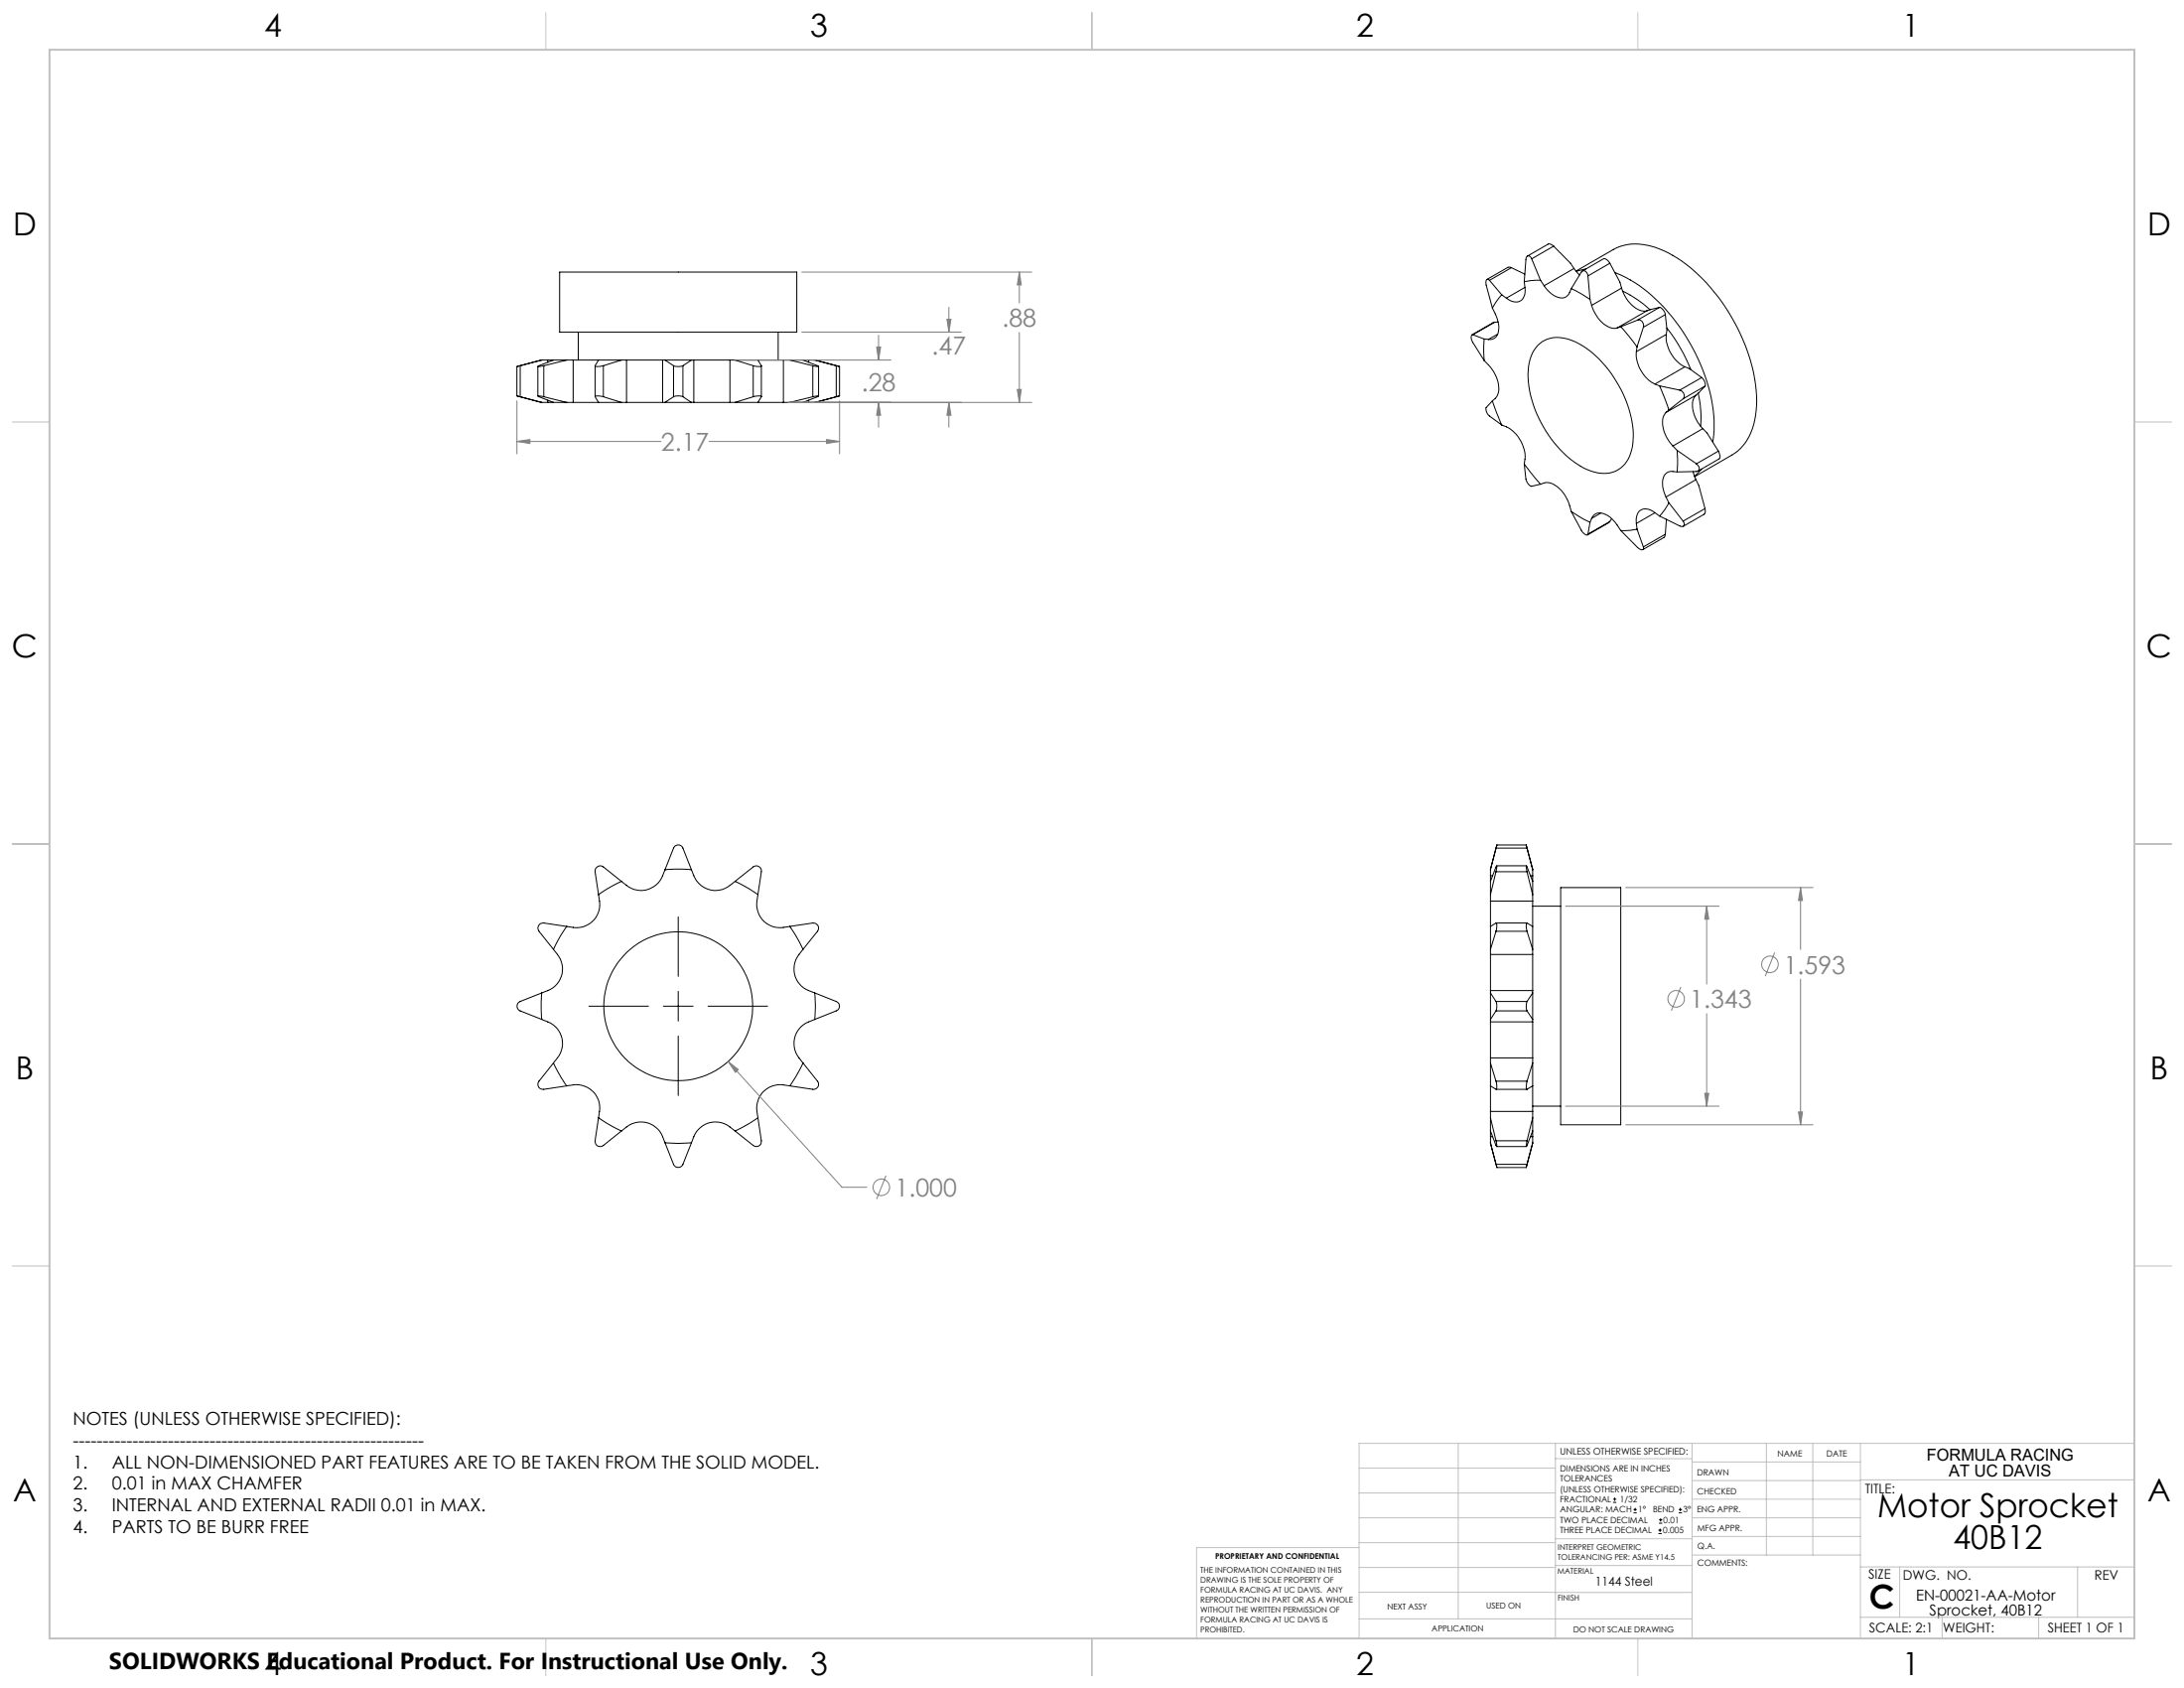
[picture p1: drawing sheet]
<svg xmlns="http://www.w3.org/2000/svg" width="559mm" height="432mm" viewBox="0 0 559 432" stroke-linecap="round" stroke-linejoin="round" font-family="sans-serif">
<g fill="none" stroke="#000" stroke-width=".25">
<path d="M143.2 69.6h60.7v15.3h-60.7zM381.1 71.7l-.5-.3a1.19 1.19 0 0 0-.3 1.5l1.5 5.9M381.1 71.7l3.1 3.7M381.8 78.8a8.7 8.7 0 0 1 1.5 6.5l-.5 .8-.6 .5-1.4 .2M384.2 75.4l-1.3 1.6-1.1 1.8M384.2 75.4l1.2 .9M386.7 68.5l-.9-.1-5.3 3.1M386.7 68.5l-5.6 3.2M386.7 68.5l3.4 1.6M390 72.1l.2 1.4M390.2 73.5a3.1 3.1 0 0 1-1.8 3.7l-1.4-.1-1.6-.8M390.2 73.5l-4.8 2.8"/>
<path d="M391.9 66.2a.82 .82 0 0 0-1.2-.6l-.3 .7-.4 5.8M391.9 66.2l2.3 5.5M394.2 71.7l-2.7 .1-1.5 .3M394.2 71.7l.9 1.4M395.1 73.1a5.7 5.7 0 0 0 4.9 3.1l.8-.3a3.4 3.4 0 0 0 1.2-2.1M397.5 63l-.7-.5-.6-.1-5.4 3.1M397.5 63l-5.6 3.2M397.5 63l4.3 4.3 .9 1.4M402 73.8l4.8 2.8M402.7 68.7l1.4 1.6M402.7 68.7l-7.6 4.4M403.2 69.4l9.6-5.6a13.4 13.4 0 0 1 11.8-.1 38.8 38.8 0 0 1 16.9 14.9 44.4 44.4 0 0 1 7.9 25.2 15.3 15.3 0 0 1-5.5 12.1l-10.3 6"/>
<path d="M405.8 68.8l-2.5 .7M406.3 70.6a1.04 1.04 0 0 0-.5-1.1 1.04 1.04 0 0 0-1.2 .1l-2.6 4.2M406.3 70.6l.5 6M406.8 76.6l.4 1.5M407.2 78.1a7.9 7.9 0 0 0 5.7 5.9l.9-.1M411.9 67.3l-.8-.9-.7-.2-5.5 3.1M411.9 67.3l-5.6 3.3M411.9 67.3l2.6 4.9 .4 1.5M413.2 69.7a37.2 37.2 0 0 1 16.6 13.9 45.6 45.6 0 0 1 8.8 26.5l-.4 3M414.9 73.7a8.4 8.4 0 0 0 5.2 5.8h1.3M414.9 73.7l-7.7 4.4M415.2 74.5l4 2.3 3 2.4"/>
<path d="M421.4 79.5l-7.6 4.4M424.6 78.6a2.27 2.27 0 0 1 1.5 1.9M424.6 78.6l-5.6 3.3M424.6 78.6l-3.2 .9M132.3 93.8v7.5M133.1 93.6l-.8 .2M133.1 93.6v7.9M137.6 93.7v7.6M138.6 92.1l-6.3 1.7M138.6 92.1h1.6M138.6 92.1l-5.5 1.5M139.1 93.6v7.9"/>
<path d="M140.2 92.1h1.4M140.2 92.1v.6M145 92.1h-3.4l-4 1.6 1.5-.1M145 92.1h1.6M145 92.1l-5.9 1.5M146.6 92.1h6.5M146.6 92.1v10.8M148 84.9v7.2M152.3 93.6v7.9M153.1 92.1h5.9M153.1 92.1l-.8 1.5a2.65 2.65 0 0 0 2.1 0M154.4 93.6v7.9"/>
<path d="M159 92.1h1.3M159 92.1l-4.6 1.5M160.3 92.1h9.2M160.3 92.1v10.8M169.5 92.1v10.8M169.5 92.1h.6M170.1 92.1h6.8M170.1 92.1l2.2 1.5M172.3 93.6l1 .2 1.4-.2M172.3 93.6v7.9M174.7 93.6v7.9M176.9 92.1l-2.2 1.5"/>
<path d="M176.9 92.1h.6M177.5 92.1h9.3M177.5 92.1v10.8M186.8 92.1h1.3M186.8 92.1v10.8M188.1 92.1h5.8M188.1 92.1l4.6 1.5M192.7 93.6v7.9M193.9 92.1l.9 1.6-.8 .1-1.3-.2M193.9 92.1h6.5M194.8 93.6v7.9M199.1 84.9v7.2"/>
<path d="M200.4 92.1h1.7M200.4 92.1v10.8M202.1 92.1h3.4M202.1 92.1l5.9 1.5M205.5 92.1l3.9 1.6-1.4-.1M205.5 92.1h1.4M206.9 92.1h1.6M206.9 92.1v.6M208 93.6v7.9M208.5 92.1l6.3 1.7v7.5l-6.3 1.6M208.5 92.1l5.5 1.5M209.4 93.7v7.6"/>
<path d="M214 93.6l.8 .2M214 93.6v7.9M376.8 85.6l-.3 .2-.1 .2 .2 1.2 3.1 5M376.8 85.6l2.9 1.1M379.7 92.2a9 9 0 0 1 3.6 8.5 3.5 3.5 0 0 1-1.5 1.9M379.7 86.7v5.5M379.7 86.7l1.1 .1M382.5 82.4l-5.9 3.3M382.5 82.4l-5.7 3.2M383.2 85.5l-2.4 1.3M383.3 82.4h-.8M393.4 88.4a7.6 7.6 0 0 1 8.8-1.3 26.6 26.6 0 0 1 13.3 14 21.3 21.3 0 0 1 1.7 14.8 7.1 7.1 0 0 1-9.2 4.9 22.5 22.5 0 0 1-11.8-9.6 27.1 27.1 0 0 1-5.1-17.5l.4-1.8 .6-1.6z"/>
<path d="M414.7 83.6l4.2 5.1M414.7 83.6l-.9 .3M418.7 90a8.9 8.9 0 0 0 4.7 8.2M418.9 88.7l-.2 1.3M419 81.9a1.34 1.34 0 0 1 1.5 1.8M419 81.9l-4.3 1.7M420.5 83.7l-1.6 5M423.4 98.2l1.2 .5M424.6 98.7l2.4 6.2M424.6 98.7l5.2 1.1M426.1 80.5l-5.6 3.2M426.1 80.5l.4 3.8-.2 1.2"/>
<path d="M426.3 85.5a8.9 8.9 0 0 0 4.8 8.3M426.3 85.5l-7.6 4.5M426.5 83.9a44.4 44.4 0 0 1 6.1 10.7M429.8 99.8a1.43 1.43 0 0 1 .8 2.2M431.1 93.8l-7.7 4.4M431.1 93.8l1.2 .5 3.1 2.3M435.4 96.6a2.15 2.15 0 0 1 .8 2.2M435.4 96.6l-5.6 3.2M436.2 98.8l-5.6 3.2M436.2 98.8l-2.3 2.3M132.3 101.3l6.3 1.6M132.3 101.3l.8 .2"/>
<path d="M133.1 101.5l5.5 1.4M138.6 102.9h1.6M139.1 101.5l-1.5-.2 4 1.6h3.4M139.1 101.5l5.9 1.4M140.2 102.9h1.4M140.2 102.4v.5M145 102.9h1.6M146.6 102.9h6.5M152.3 101.5a2.08 2.08 0 0 1 2.1 0M152.3 101.5l.8 1.4M153.1 102.9h5.9M154.4 101.5l4.6 1.4"/>
<path d="M159 102.9h1.3M160.3 102.9h9.2M169.5 102.9h.6M170.1 102.9h6.8M172.3 101.5a3.4 3.4 0 0 1 2.4 0M172.3 101.5l-2.2 1.4M174.7 101.5l2.2 1.4M176.9 102.9h.6M177.5 102.9h9.3M186.8 102.9h1.3M188.1 102.9h5.8M192.7 101.5a2.55 2.55 0 0 1 2.1 0"/>
<path d="M192.7 101.5l-4.6 1.4M193.9 102.9h6.5M194.8 101.5l-.9 1.4M200.4 102.9h1.7M202.1 102.9h3.4M205.5 102.9h1.4M206.9 102.9h1.6M206.9 102.4v.5M208 101.5l1.4-.2-3.9 1.6M208 101.5l-5.9 1.4M214 101.5l-5.5 1.4M214.8 101.3l-.8 .2"/>
<path d="M381.8 102.6l2.4 6.1M381.8 102.6l-1.5 1.6a2.34 2.34 0 0 0 .8 2.2l3.1 2.3M384.2 108.7a8.8 8.8 0 0 1 5.8 10M390 118.7l4.2 5.2M390 118.7l.4 3.9a2.21 2.21 0 0 0 1.5 1.8l2.3-.5M426.3 105.5a5.1 5.1 0 0 0-.3 5.6l1.1 1.9 .9 1.1M427 104.9l-.7 .6M428 114.1l1.1 1.1M429.1 115.2v5.5M429.1 115.2l5 3.4M430.6 102l-3.6 2.9M433.9 101.1a5.1 5.1 0 0 0-.2 5.5l.6 1.4 1.4 1.6"/>
<path d="M433.9 101.1l-7.6 4.4M434.1 118.6a1.04 1.04 0 0 1 .7 1 1.04 1.04 0 0 1-.7 1l-5 .1M434.5 100.6a27.6 27.6 0 0 1 .6 8.4M435.4 120l-1.9 1.8M435.7 109.6l-7.7 4.5M435.7 109.6l1.1 1.2 2.9 4.6M439.7 115.4l.3 .8a.99 .99 0 0 1-.1 1.2l-5.5 3.1M439.7 115.4l-5.6 3.2M394.2 123.9a4.3 4.3 0 0 1 5.3 1.6l1.6 2.5 .9 2.8M402 130.8l3 1.9 1.8 .9M402 130.8l2.8 5.2 .9 .8h.5l.1-.2M406.8 133.6l-.5 3"/>
<path d="M407.2 132.6a2.35 2.35 0 0 1 3.6-1l1.1 .7 1 .9 1.8 2.5M407.2 132.6l-.4 1M409.6 131.2l-2.4 1.4M411.6 133.7l-5.4 3.1M411.9 133.4l-.3 .3M411.9 133.4l-5.6 3.2M412.4 132.7l-.5 .7M414.7 135.7l4.6 4.6a.78 .78 0 0 0 1.2 .2v-.6M418.7 133.9l.2 1.5M418.9 135.4l-1.6 .2-2.6 .1M418.9 135.4l1.6 4.5M423.4 131.2a3.1 3.1 0 0 0-4.1-.4l-.6 1.4v1.7"/>
<path d="M423.4 131.2l1.2 .8M423.4 131.2l-4.7 2.7M424.6 132l5.2 2.5a.77 .77 0 0 0 1.1-.1v-.7l-.3-.4M426.1 136.7l-.4 .8-5.3 3.1M426.1 136.7l-5.6 3.2M426.3 127.1l.7 1.5M426.4 132.9l-.3 3.8M427 128.6l-1.1 1.9-1.3 1.5M427 128.6l3.6 4.7M429.1 120.7a2.7 2.7 0 0 0-3.3 1 6.4 6.4 0 0 0 .5 5.4M433.2 120.7l.7 2M433.9 122.7l-7.6 4.4"/>
<path d="M433.9 122.7l.8 1.5 1.5 5.9M436 131.6l-5.3 3M436.2 130.1l.1 .9-.3 .5M436.2 130.1l-5.6 3.2M382.8 217l.2-.9h7.5l.2 .9M382.8 217l-1.4 5.5M382.8 217h7.9M383 216.1l-1.6 6.4M390.5 216.1l1.6 6.4M390.7 217l1.4 5.5M145 237l-1.4 2.1-2 3.8M153.1 228.8a6.5 6.5 0 0 1-1.7 7l-1.2 .8a5.5 5.5 0 0 1-3.6 .6l-7.5-1.1a1.33 1.33 0 0 0-1.3 .7 1.33 1.33 0 0 0 .1 1.4l3.7 4.7"/>
<path d="M159 225.5l-3.7 1.9-2.2 1.4M159 225.5a6.5 6.5 0 0 0 7.6 1.7l.6-.4a5.7 5.7 0 0 0 2.3-2.8l2.8-7a1.28 1.28 0 0 1 1.2-.9 1.28 1.28 0 0 1 1.2 .9l2.8 7a5.9 5.9 0 0 0 9.3 2.5l1.3-1M159 225.5l-4.6-3.7a1.34 1.34 0 0 0-1.5-.1 1.34 1.34 0 0 0-.6 1.3l.8 5.8M170.1 222.5l2.6-.2 4.2 .2M173.5 234.5v15.3M188.1 225.5l3.7 1.9 2.1 1.4M188.1 225.5l4.6-3.7a1.3 1.3 0 0 1 1.5-.1 1.3 1.3 0 0 1 .6 1.3l-1.1 7.5a5.9 5.9 0 0 0 6.7 6.7l7.6-1.1a1.32 1.32 0 0 1 1.3 .7 1.32 1.32 0 0 1-.1 1.4l-3.7 4.7M202.1 237l1.4 2.1 2 3.8M381.4 237l1.4-.9a2.08 2.08 0 0 1 0 2.1M381.4 237v5.9M381.4 230.5v6.5M381.4 225.5v3.3"/>
<path d="M381.4 224v1.5M381.4 222.5v1.5M381.4 228.8v1.7M381.4 230.5h10.7M381.4 224h.5M382.8 223l.1-1.5-1.5 4M382.8 238.2h7.9M382.8 238.2l-1.4 4.7M382.8 223l-1.4 5.8M382.8 223h7.9M382.8 236.1h7.9M382.9 221.5h7.7"/>
<path d="M390.7 223l-.1-1.5 1.5 4M390.7 238.2l1.4 4.7M390.7 223l1.4 5.8M391.6 224h.5M392.1 237l-1.4-.9a2.65 2.65 0 0 0 0 2.1M392.1 237v5.9M392.1 230.5v6.5M392.1 225.5v3.3M392.1 224v1.5M392.1 231.8h7.2M392.1 222.5v1.5M392.1 228.8v1.7"/>
<path d="M399.3 227h15.4v60.7h-15.4zM138.6 254l-.1 2.5 .1 4.3M138.6 254l-5.5 2.2a1.28 1.28 0 0 0-.8 1.2 1.28 1.28 0 0 0 .8 1.2l5.5 2.2M141.6 242.9a6.5 6.5 0 0 1 1.4 8.2l-.4 .6a7.2 7.2 0 0 1-4 2.3M150.7 257.4h15.2M169.7 257.4h7.6M173.5 253.6v7.6M181.2 257.4h15.2M205.5 242.9a6.5 6.5 0 0 0-1.4 8.2l.4 .6a6.8 6.8 0 0 0 4 2.3M208.5 254l.1 3.4-.1 3.4M208.5 254l5.5 2.2a1.28 1.28 0 0 1 .8 1.2 1.28 1.28 0 0 1-.8 1.2l-5.5 2.2M381.4 254v6.8"/>
<path d="M381.4 244.2v9.2M381.4 254l1.4 2.2M381.4 242.9v1.3M381.4 253.4v.6M381.4 253.4h10.7M381.4 244.2h10.7M382.8 256.2a3.4 3.4 0 0 1 0 2.4M382.8 258.6l-1.4 2.2M382.8 258.6h7.9M382.8 256.2h7.9M390.7 256.2l-.2 1.4 .2 1M390.7 258.6l1.4 2.2"/>
<path d="M392.1 254v6.8M392.1 244.2v9.2M392.1 254l-1.4 2.2M392.1 242.9v1.3M392.1 253.4v.6M138.6 260.8a6.7 6.7 0 0 1 5.2 4.9 6.8 6.8 0 0 1-2.2 6.2M141.6 271.9l-3.7 4.7a1.29 1.29 0 0 0-.1 1.4 1.29 1.29 0 0 0 1.3 .7l7.5-1.2a6 6 0 0 1 6.8 6.8l-1.1 7.5a1.31 1.31 0 0 0 .6 1.3 1.31 1.31 0 0 0 1.5-.1l4.6-3.7M141.6 271.9l2 3.8 1.4 2.1M173.5 265v15.2M202.1 277.8a6.4 6.4 0 0 0-7.8 2.9l-.3 .7a7 7 0 0 0-.1 4.5M205.5 271.9l-2 3.8-1.4 2.1M205.5 271.9l3.7 4.7a1.28 1.28 0 0 1 .1 1.4 1.28 1.28 0 0 1-1.3 .7l-5.9-.9"/>
<path d="M208.5 260.8a6.6 6.6 0 0 0-5.2 4.9 6.7 6.7 0 0 0 2.2 6.2M381.4 271.9v5.9M381.4 261.4v9.2M381.4 277.8v6.5M381.4 261.4h10.7M381.4 260.8v.6M381.4 270.6v1.3M381.4 271.9l1.4 4.7M381.4 270.6h10.7M382.8 276.6a2.55 2.55 0 0 1 0 2.1l-1.4-.9M382.8 276.6h7.9M382.8 278.7h7.9"/>
<path d="M390.7 276.6l-.2 1.6 .1 .4 1.5-.8M392.1 271.9v5.9M392.1 261.4v9.2M392.1 277.8v6.5M392.1 260.8v.6M392.1 270.6v1.3M392.1 271.9l-1.4 4.7M153.1 285.9l2.2 1.4 3.7 2M159 289.3a6.5 6.5 0 0 1 7.6-1.7l.6 .3a6.9 6.9 0 0 1 2.9 4.4M170.1 292.3l3.4 .2 3.4-.2M170.1 292.3l2.2 5.6a1.3 1.3 0 0 0 1.2 .7 1.3 1.3 0 0 0 1.2-.7l2.2-5.6M188.1 289.3a6.5 6.5 0 0 0-7.6-1.7l-1.3 .8a6.8 6.8 0 0 0-2.3 3.9"/>
<path d="M193.9 285.9l-2.1 1.4-3.7 2M193.9 285.9l.9 5.9a1.29 1.29 0 0 1-.6 1.3 1.29 1.29 0 0 1-1.5-.1l-4.6-3.7M381.4 289.3l1.5 4-.1-1.5M381.4 285.9v3.4M381.4 289.3v1.5M381.4 292.3l1.6 6.4M381.4 284.3v1.6M381.4 290.8v1.5M381.4 284.3h10.7M381.4 285.9l1.4 5.9M381.4 292.3l1.4 5.6M381.4 290.8h.5"/>
<path d="M382.8 297.9l.2 .7 7.5 .1 .2-.8M382.8 291.8h7.9M382.8 297.9h7.9M382.9 293.3h7.7M391.6 290.8h.5M392.1 289.3l-1.6 4 .2-1.5M392.1 285.9v3.4M392.1 289.3v1.5M392.1 292.3l-1.6 6.4M392.1 283h7.2M392.1 284.3v1.6M392.1 290.8v1.5"/>
<path d="M392.1 285.9l-1.4 5.9M392.1 292.3l-1.4 5.6M412.7 384.3h.9M412.7 383.5h.9M413.1 383.1v.8M418 387h.8M418 386.2h.8M418.4 385.7v.9M424.3 392.3h.9M424.3 391.4h.9M424.5 389.6h.8M424.5 388.8h.8"/>
<path d="M424.7 391v.9M424.9 388.4v.8M429.5 387h.9M429.5 386.2h.9M429.9 385.7v.9"/>
<circle cx="173.5" cy="257.4" r="19.1"/>
</g>
<g fill="none" stroke="#808080" stroke-width=".25">
<path d="M205.1 69.6h58.9M242.8 78.6v6.3M260.8 69.6l.5 3.3h-1zM260.8 69.6v7.9M188 92.1h40M205.1 84.9h40.9M224.3 88.8h1l-.5 3.3zM224.8 85.8v6.3M242.3 81.7h1l-.5 3.2zM260.3 99.6h1l-.5 3.3zM260.8 85.1v17.8M132.3 112.9l3.3-.5v1.1z"/>
<path d="M132.3 102.6v13.5M132.3 112.9h36.8M181.4 112.9h33.4M201.7 102.9h62.3M211.5 112.4l3.3 .5-3.3 .6zM214.8 102.6v13.5M224.8 102.9l.5 3.3h-1zM224.8 102.9v6.4M242.8 102.9l.5 3.3h-1zM242.8 102.9v6.4M400.6 231.8h39.2M416 227h47.9"/>
<path d="M436.7 231.8l.5 3.3h-1zM436.7 231.8v19.9M460.7 227l.5 3.4h-1zM460.7 227v15.9M430.1 252.5l-2.5 6.1M436.7 259.3v23.7M454.1 243.7l-2.4 6M460.7 250.5v37.2M186.3 271.5l2.6 2.1-.7 .7zM186.3 271.5l29.1 32.2h6.4M436.2 279.7h1l-.5 3.3zM400.6 283h39.2"/>
<path d="M416 287.7h47.9M460.2 284.4h1l-.5 3.3zM226.7 300.7l-2.4 6"/>
<circle cx="428.9" cy="255.5" r="2.13"/>
<circle cx="452.9" cy="246.7" r="2.1"/>
<circle cx="225.5" cy="303.7" r="2.1"/>
</g>
<g fill="none" stroke="#c0c0c0" stroke-width=".25">
<path d="M139.7 3.2v9.5M279.4 3.2v9.5M419.1 3.2v9.5M3.1 107.9h9.6M546.1 107.9h9.5M3.1 215.9h9.6M546.1 215.9h9.5M3.1 323.8h9.6M546.1 323.8h9.5M347.7 375.6h50.3M373.1 369.2v44.9M398 369.2v49.9"/>
<path d="M398 373.1h34.9M432.9 369.2v49.9M432.9 378.7h43.1M432.9 374h43.1M451.9 369.2v28.6M463.8 369.2v28.6M476 369.2v49.9M476 378.6h70.1M546.1 369.2h-198.4v49.9M347.7 394.6h50.3M347.7 388.3h50.3M347.7 381.9h50.3"/>
<path d="M347.7 395.9h-41.6v23.2M398 393.6h35M432.9 383.5h43.1M432.9 388.3h43.1M432.9 393h43.1M433 397.8h43M139.7 419.1v9.6M279.4 419.1v9.6M347.7 414.1h85.2M347.7 401h50.3M347.7 407.3h50.3M398 407.4h34.9"/>
<path d="M398 400.5h35M419.1 419.1v9.6M476 413.7h70.1M476 400.8h70.1M486.1 400.8v12.9M496.9 413.7v5.4M521.6 413.7v5.4M531.6 400.8v12.9"/>
</g>
<path d="M12.7 12.7h533.4v406.4h-533.4z" fill="none" stroke="#c0c0c0" stroke-width=".5"/>
<path d="M186.3 271.5l1.9 2.8 .7-.7zM132.3 112.9l3.3-.5v1.1zM211.5 112.4l3.3 .5-3.3 .6zM224.8 102.9l.5 3.3h-1zM224.3 88.8h1l-.5 3.3zM242.8 102.9l.5 3.3h-1zM242.3 81.7h1l-.5 3.2zM260.3 99.6h1l-.5 3.3zM260.8 69.6l.5 3.3h-1zM436.7 231.8l.5 3.3h-1zM436.2 279.7h1l-.5 3.3zM460.7 227l.5 3.4h-1zM460.2 284.4h1l-.5 3.3z" fill="#808080"/>
<g font-size="8.5">
<text x="480.3" y="388">Motor Sprocket</text>
<text x="499.7" y="396.1">40B12</text>
<text x="478.3" y="411.4">C</text>
</g>
<g font-size="8.1">
<text x="67.6" y="9.3">4</text>
<text x="207.3" y="9.3">3</text>
<text x="347" y="9.3">2</text>
<text x="486.7" y="9.3">1</text>
<text x="3.3" y="60.1">D</text>
<text x="549.4" y="60.1">D</text>
<text x="3" y="168">C</text>
<text x="549.1" y="168">C</text>
<text x="4" y="276">B</text>
<text x="550.1" y="276">B</text>
<text x="3.3" y="383.9">A</text>
<text x="549.4" y="383.9">A</text>
<text x="67.6" y="428.4">4</text>
<text x="207.3" y="428.4">3</text>
<text x="347" y="428.4">2</text>
<text x="486.7" y="428.4">1</text>
</g>
<g font-size="6.3" fill="#808080">
<text x="256.4" y="83.7">.88</text>
<text x="238.4" y="90.7">.47</text>
<text x="220.4" y="100">.28</text>
<text x="169.1" y="115.3">2.17</text>
<text x="456.4" y="249.1">1.593</text>
<text x="432.4" y="257.9">1.343</text>
<text x="229" y="306.1">1.000</text>
</g>
<text font-size="5.9" x="27.9" y="427">SOLIDWORKS Educational Product. For Instructional Use Only.</text>
<g font-size="4.6">
<text x="18.6" y="364.4">NOTES (UNLESS OTHERWISE SPECIFIED):</text>
<text x="18.6" y="370">-----------------------------------------------------------</text>
<text x="18.6" y="375.5">1.</text>
<text x="28.7" y="375.5">ALL NON-DIMENSIONED PART FEATURES ARE TO BE TAKEN FROM THE SOLID MODEL.</text>
<text x="18.6" y="381.1">2.</text>
<text x="28.7" y="381.1">0.01 in MAX CHAMFER</text>
<text x="18.6" y="386.7">3.</text>
<text x="28.7" y="386.7">INTERNAL AND EXTERNAL RADII 0.01 in MAX.</text>
<text x="18.6" y="392.3">4.</text>
<text x="28.7" y="392.3">PARTS TO BE BURR FREE</text>
</g>
<g font-size="4.2">
<text x="493" y="373.5">FORMULA RACING</text>
<text x="498.7" y="377.8">AT UC DAVIS</text>
</g>
<g font-size="3.9">
<text x="490.3" y="409.4">EN-00021-AA-Motor</text>
<text x="493.7" y="413.3">Sprocket, 40B12</text>
</g>
<g font-size="3.4">
<text x="477.2" y="381.9">TITLE:</text>
<text x="478.1" y="404">SIZE</text>
<text x="486.9" y="404">DWG. NO.</text>
<text x="535.9" y="404.1">REV</text>
<text x="478.2" y="417.6">SCALE: 2:1</text>
<text x="497.1" y="417.7">WEIGHT:</text>
<text x="523.9" y="417.6">SHEET 1 OF 1</text>
</g>
<text font-size="3.2" x="408.1" y="405.7">1144 Steel</text>
<text font-size="2.4" x="399.2" y="372.1">UNLESS OTHERWISE SPECIFIED:</text>
<g font-size="2.2">
<text x="399.2" y="376.4">DIMENSIONS ARE IN INCHES</text>
<text x="434.2" y="377.3">DRAWN</text>
<text x="454.8" y="372.5">NAME</text>
<text x="467.3" y="372.6">DATE</text>
<text x="399.2" y="379">TOLERANCES</text>
<text x="399.2" y="381.7">(UNLESS OTHERWISE SPECIFIED):</text>
<text x="434.3" y="382.2">CHECKED</text>
<text x="399.2" y="389.6">TWO PLACE DECIMAL</text>
<text x="399.2" y="384.3">FRACTIONAL</text>
<text x="399.2" y="387">ANGULAR: MACH</text>
<text x="414.5" y="384.3">1/32</text>
<text x="419.1" y="387">1°</text>
<text x="422.9" y="387">BEND</text>
<text x="425.6" y="389.6">0.01</text>
<text x="430.6" y="387">3°</text>
<text x="434.2" y="386.9">ENG APPR.</text>
<text x="399.2" y="392.3">THREE PLACE DECIMAL</text>
<text x="425.5" y="392.3">0.005</text>
<text x="434.3" y="391.6">MFG APPR.</text>
<text x="434.3" y="396.3">Q.A.</text>
<text x="434.3" y="400.5">COMMENTS:</text>
</g>
<g font-size="2.1">
<text x="354.9" y="411.6">NEXT ASSY</text>
<text x="380.3" y="411.6">USED ON</text>
<text x="366.3" y="417.4">APPLICATION</text>
<text x="402.5" y="417.5">DO NOT SCALE DRAWING</text>
</g>
<g font-size="2">
<text x="310.9" y="398.8">PROPRIETARY AND CONFIDENTIAL</text>
<text x="398.6" y="396.5">INTERPRET GEOMETRIC</text>
<text x="398.6" y="399">TOLERANCING PER: ASME Y14.5</text>
<text x="307.2" y="402.4">THE INFORMATION CONTAINED IN THIS</text>
<text x="307.2" y="404.9">DRAWING IS THE SOLE PROPERTY OF</text>
<text x="307.2" y="407.5">FORMULA RACING AT UC DAVIS. ANY</text>
<text x="398.5" y="402.6">MATERIAL</text>
<text x="307.2" y="410">REPRODUCTION IN PART OR AS A WHOLE</text>
<text x="307.2" y="412.5">WITHOUT THE WRITTEN PERMISSION OF</text>
<text x="398.5" y="409.4">FINISH</text>
<text x="307.2" y="415">FORMULA RACING AT UC DAVIS IS</text>
<text x="307.2" y="417.6">PROHIBITED.</text>
</g>
</svg>
